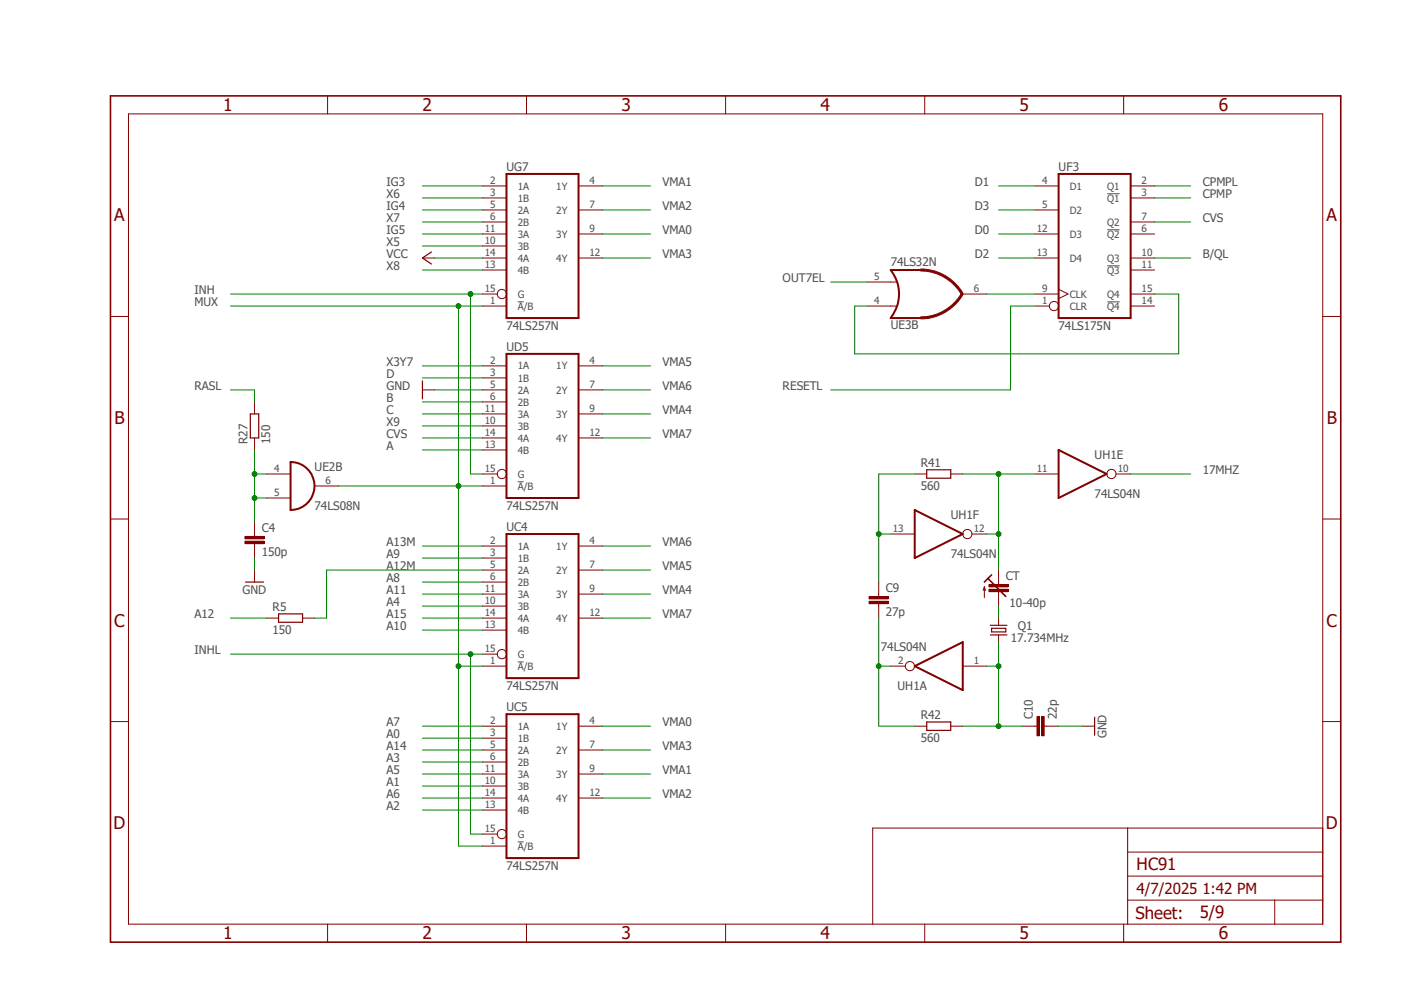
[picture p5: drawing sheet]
<svg xmlns="http://www.w3.org/2000/svg" width="297mm" height="210mm" viewBox="0 0 297 210" stroke-linecap="round" stroke-linejoin="round" font-family="sans-serif">
<path d="M22.9 19.9l261.1 179.9M284 19.9l-261.1 179.9" fill="none" stroke="#fff" stroke-width=".21"/>
<path d="M234.2 41h2.7M234.2 48.6h2.7M234.2 56.2h2.7M109.5 63.8h1.3M234.2 63.8h2.7M109.5 101.9h1.3M109.5 140h1.3M109.5 178.1h1.3" fill="none" stroke="#505050" stroke-width=".21"/>
<g fill="none" stroke="#800000" stroke-width=".21">
<path d="M27.2 24.1h252.6v171.4h-252.6zM69.3 20.3v3.8M102.1 39.3h5M111.4 20.3v3.8M122.4 39.3h5.1M153.5 20.3v3.8M195.6 20.3v3.8M218.9 39.3h5M237.7 20.3v3.8M239.2 39.3h5.1M102.1 41.9h5M102.1 44.4h5"/>
<path d="M102.1 46.9h5M102.1 49.5h5M102.1 52h5M102.1 54.6h5M102.1 57.1h5M122.4 44.4h5.1M122.4 49.5h5.1M122.4 54.6h5.1M188.4 59.6h1.3M218.9 44.4h5M218.9 49.5h5M218.9 54.6h5"/>
<path d="M239.2 41.9h5.1M239.2 46.9h5.1M239.2 49.5h5.1M239.2 54.6h5.1M239.2 57.1h5.1M23.4 66.9h3.8M102.1 64.7h5M102.1 62.2h3.1M102.1 77.4h5M102.1 79.9h5M122.4 77.4h5.1M188.4 64.7h1.3"/>
<path d="M218.9 64.7h3.1M218.9 62.2h5M223.9 61.2l2 1-2 1M239.2 64.7h5.1M239.2 62.2h5.1M279.8 66.9h3.8M102.1 82.5h5M102.1 85h5M102.1 87.5h5M102.1 90.1h5M102.1 92.6h5M102.1 95.2h5"/>
<path d="M122.4 82.5h5.1M122.4 87.5h5.1M122.4 92.6h5.1M23.4 109.8h3.8M102.1 102.8h5M102.1 100.2h3.1M102.1 115.5h5M102.1 118h5M122.4 115.5h5.1M279.8 109.8h3.8M102.1 120.6h5M102.1 123.1h5"/>
<path d="M102.1 125.6h5M102.1 128.2h5M102.1 130.7h5M102.1 133.3h5M102.1 138.3h3.1M122.4 120.6h5.1M122.4 125.6h5.1M122.4 130.7h5.1M23.4 152.6h3.8M102.1 140.9h5M102.1 153.6h5M102.1 156.1h5"/>
<path d="M102.1 158.6h5M122.4 153.6h5.1M122.4 158.6h5.1M279.8 152.6h3.8M102.1 178.9h5M102.1 161.2h5M102.1 163.7h5M102.1 166.2h5M102.1 168.8h5M102.1 171.3h5M102.1 176.4h3.1M122.4 163.7h5.1"/>
<path d="M122.4 168.8h5.1M238.5 175.1v20.4M279.8 175.1h-95.2v20.4M69.3 195.5v3.8M111.4 195.5v3.8M153.5 195.5v3.8M195.6 195.5v3.8M237.7 195.5v3.8M238.5 190.4h41.3M238.5 185.3h41.3M238.5 180.2h41.3M269.7 190.4v5.1"/>
<circle cx="106.2" cy="62.2" r=".98"/>
<circle cx="223" cy="64.7" r=".98"/>
<circle cx="106.2" cy="100.2" r=".98"/>
<circle cx="106.2" cy="138.3" r=".98"/>
<circle cx="106.2" cy="176.4" r=".98"/>
</g>
<path d="M23.4 20.3h260.2v179h-260.2z" fill="none" stroke="#800000" stroke-width=".34"/>
<path d="M107.1 36.8h15.3v30.5h-15.3zM223.9 36.8h15.3v30.5h-15.3zM188.4 57.1h6.4M107.1 74.8h15.3v30.5h-15.3zM188.4 67.3h6.4M107.1 112.9h15.3v30.5h-15.3zM107.1 151h15.3v30.5h-15.3z" fill="none" stroke="#800000" stroke-width=".42"/>
<path d="M194.8 56.9a10.3 10.3 0 0 1 9 5.2l-.4 .2a10.1 10.1 0 0 0-8.6-5z" fill-rule="evenodd" fill="#800000"/>
<path d="M194.8 56.9a10.3 10.3 0 0 1 9 5.2l-.4 .2a10.1 10.1 0 0 0-8.6-5z" fill="none" stroke="#800000" stroke-width=".21"/>
<path d="M194.8 67a9.9 9.9 0 0 0 8.6-5l.4 .2a10.3 10.3 0 0 1-9 5.2z" fill-rule="evenodd" fill="#800000"/>
<path d="M89.4 54.6h2.5M183.3 59.6h5.1M183.3 64.7h5.1M194.8 67a9.9 9.9 0 0 0 8.6-5l.4 .2a10.3 10.3 0 0 1-9 5.2zM203.7 62.2h5M53.8 112.9v.6M53.8 115v.5M56.4 100.2h5.1M56.4 105.3h5.1M66.5 102.8h5.1M53.8 120.6v2.5" fill="none" stroke="#800000" stroke-width=".21"/>
<path d="M188.4 57.1a8.1 8.1 0 0 1 0 10.2M61.5 97.7a5.1 5.1 0 0 1 5 5.1 5.1 5.1 0 0 1-5 5.1z" fill="none" stroke="#800000" stroke-width=".42"/>
<path d="M91.3 53.3l-1.9 1.3 1.9 1.2M51.9 123.1h3.9" fill="none" stroke="#800000" stroke-width=".25"/>
<path d="M51.8 114.5h4.1v.5h-4.1z" fill-rule="evenodd" fill="#800000"/>
<path d="M51.8 114.5h4.1v.5h-4.1z" fill="none" stroke="#800000" stroke-width=".21"/>
<path d="M51.8 113.5h4.1v.5h-4.1z" fill-rule="evenodd" fill="#800000"/>
<g fill="none" stroke="#800000" stroke-width=".21">
<path d="M53.8 85v2.5M53.8 92.6v2.6M89.4 82.5h2.5M51.8 113.5h4.1v.5h-4.1zM53.8 110.4v2.5M53.8 115.5v2.5M188.4 112.9h5.1M193.5 100.2h2.5M201.1 100.2h2.6M205.6 112.9h3.1M218.9 100.2h5M236.1 100.2h3.1"/>
<path d="M56.4 130.7h2.5M64 130.7h2.5M185.9 125.6v.6M185.9 127.7v.5M188.4 140.9h3.1M193.5 153.6h2.5M201.1 153.6h2.6M203.7 140.9h5"/>
<circle cx="204.6" cy="112.9" r=".98"/>
<circle cx="235.1" cy="100.2" r=".98"/>
<circle cx="192.5" cy="140.9" r=".98"/>
</g>
<path d="M53 87.5h1.7v5.1h-1.7zM89.4 80.6v3.8M196 99.4h5.1v1.7h-5.1zM58.9 129.8h5.1v1.8h-5.1zM196 152.7h5.1v1.8h-5.1z" fill="none" stroke="#800000" stroke-width=".25"/>
<path d="M223.9 95.2l10.2 5-10.2 5.1zM193.5 107.9l10.2 5-10.2 5.1zM193.5 140.9l10.2-5.1v10.2z" fill="none" stroke="#800000" stroke-width=".42"/>
<path d="M183.9 127.2h4v.5h-4z" fill-rule="evenodd" fill="#800000"/>
<path d="M183.9 127.2h4v.5h-4z" fill="none" stroke="#800000" stroke-width=".21"/>
<path d="M183.9 126.2h4v.5h-4z" fill-rule="evenodd" fill="#800000"/>
<path d="M183.9 126.2h4v.5h-4zM185.9 123.1v2.5M185.9 128.2v2.5M208.2 124.1v2.3M208.2 124.1l-.2 .8M208.2 124.1l.3 .8M211.2 123.1v.5M211.2 125.1v.5" fill="none" stroke="#800000" stroke-width=".21"/>
<path d="M209 122.3l3.8 3.9M209.8 121.6l-1.6 1.5" fill="none" stroke="#800000" stroke-width=".34"/>
<path d="M209.2 124.6h4.1v.5h-4.1z" fill-rule="evenodd" fill="#800000"/>
<path d="M209.2 124.6h4.1v.5h-4.1z" fill="none" stroke="#800000" stroke-width=".21"/>
<path d="M209.2 123.6h4.1v.5h-4.1z" fill-rule="evenodd" fill="#800000"/>
<path d="M209.2 123.6h4.1v.5h-4.1zM211.2 120.6v2.5M211.2 125.6v2.6M211.2 130.7v1.5M211.2 134.3v1.5M218.9 153.6h.5M220.9 153.6h.5" fill="none" stroke="#800000" stroke-width=".21"/>
<path d="M209.5 132.2h3.5M209.5 134.3h3.5M209.8 132.9h3v.7h-3z" fill="none" stroke="#800000" stroke-width=".25"/>
<path d="M220.4 151.6h.5v4h-.5z" fill-rule="evenodd" fill="#800000"/>
<path d="M220.4 151.6h.5v4h-.5z" fill="none" stroke="#800000" stroke-width=".21"/>
<path d="M219.4 151.6h.5v4h-.5z" fill-rule="evenodd" fill="#800000"/>
<path d="M216.3 153.6h2.6M219.4 151.6h.5v4h-.5zM221.4 153.6h2.5M229 153.6h2.6" fill="none" stroke="#800000" stroke-width=".21"/>
<path d="M231.6 151.7v3.8" fill="none" stroke="#800000" stroke-width=".25"/>
<path d="M48.8 62.2h53.3M99.5 62.2v38h2.6" fill="none" stroke="#008000" stroke-width=".21"/>
<circle cx="99.5" cy="62.2" r=".51" fill="#008000"/>
<g fill="none" stroke="#008000" stroke-width=".21">
<path d="M48.8 138.3h53.3M99.5 138.3v38.1h2.6"/>
<circle cx="99.5" cy="62.2" r=".51"/>
</g>
<circle cx="99.5" cy="138.3" r=".51" fill="#008000"/>
<g fill="none" stroke="#008000" stroke-width=".21">
<path d="M102.1 64.7h-5.1v114.2h5.1M97 102.8h5.1"/>
<circle cx="99.5" cy="138.3" r=".51"/>
</g>
<circle cx="97" cy="102.8" r=".51" fill="#008000"/>
<g fill="none" stroke="#008000" stroke-width=".21">
<path d="M97 140.9h5.1"/>
<circle cx="97" cy="102.8" r=".51"/>
</g>
<circle cx="97" cy="140.9" r=".51" fill="#008000"/>
<g fill="none" stroke="#008000" stroke-width=".21">
<path d="M48.8 64.7h48.2M71.6 102.8h25.4"/>
<circle cx="97" cy="140.9" r=".51"/>
</g>
<circle cx="97" cy="64.7" r=".51" fill="#008000"/>
<g fill="none" stroke="#008000" stroke-width=".21">
<path d="M53.8 105.3h2.6M56.4 100.2h-2.6v10.2"/>
<circle cx="97" cy="64.7" r=".51"/>
</g>
<circle cx="53.8" cy="105.3" r=".51" fill="#008000"/>
<g fill="none" stroke="#008000" stroke-width=".21">
<path d="M53.8 95.2v5"/>
<circle cx="53.8" cy="105.3" r=".51"/>
</g>
<circle cx="53.8" cy="100.2" r=".51" fill="#008000"/>
<g fill="none" stroke="#008000" stroke-width=".21">
<path d="M89.4 39.3h12.7M127.5 39.3h10.1M211.2 39.3h7.7M244.3 39.3h7.6M89.4 44.4h12.7M89.4 49.5h12.7M89.4 46.9h12.7M89.4 57.1h12.7M89.4 52h12.7M89.4 41.9h12.7M91.9 54.6h10.2M127.5 44.4h10.1"/>
<path d="M127.5 49.5h10.1M127.5 54.6h10.1M175.7 59.6h7.6M211.2 44.4h7.7M211.2 49.5h7.7M211.2 54.6h7.7M244.3 54.6h7.6M244.3 46.9h7.6M244.3 41.9h7.6M89.4 77.4h12.7M89.4 79.9h12.7M127.5 77.4h10.1"/>
<path d="M208.7 62.2h10.2M218.9 64.7h-5.1v17.8h-38.1M244.3 62.2h5v12.6h-68.5v-10.1h2.5M48.8 82.5h5v2.5M89.4 87.5h12.7M89.4 92.6h12.7M89.4 95.2h12.7M89.4 90.1h12.7M89.4 85h12.7M91.9 82.5h10.2M127.5 82.5h10.1M127.5 87.5h10.1"/>
<path d="M127.5 92.6h10.1M53.8 118v2.6M89.4 115.5h12.7M89.4 118h12.7M127.5 115.5h10.1M185.9 112.9h2.5M193.5 100.2h-7.6v22.9M48.8 130.7h7.6M89.4 125.6h12.7M89.4 130.7h12.7M89.4 133.3h12.7M89.4 128.2h12.7"/>
<path d="M89.4 123.1h12.7M102.1 120.6h-33v10.1h-2.6M127.5 120.6h10.1M127.5 125.6h10.1M127.5 130.7h10.1M89.4 153.6h12.7M89.4 158.6h12.7M89.4 156.1h12.7M127.5 153.6h10.1M127.5 158.6h10.1M223.9 153.6h5.1M89.4 163.7h12.7"/>
<path d="M89.4 168.8h12.7M89.4 171.3h12.7M89.4 166.2h12.7M89.4 161.2h12.7M127.5 163.7h10.1M127.5 168.8h10.1"/>
<circle cx="53.8" cy="100.2" r=".51"/>
</g>
<circle cx="185.9" cy="112.9" r=".51" fill="#008000"/>
<g fill="none" stroke="#008000" stroke-width=".21">
<path d="M203.7 100.2h7.5v20.4M208.7 112.9h2.5"/>
<circle cx="185.9" cy="112.9" r=".51"/>
</g>
<circle cx="211.2" cy="112.9" r=".51" fill="#008000"/>
<g fill="none" stroke="#008000" stroke-width=".21">
<path d="M211.2 100.2h7.7"/>
<circle cx="211.2" cy="112.9" r=".51"/>
</g>
<circle cx="211.2" cy="100.2" r=".51" fill="#008000"/>
<g fill="none" stroke="#008000" stroke-width=".21">
<path d="M185.9 130.7v22.9h7.6M185.9 140.9h2.5"/>
<circle cx="211.2" cy="100.2" r=".51"/>
</g>
<circle cx="185.9" cy="140.9" r=".51" fill="#008000"/>
<g fill="none" stroke="#008000" stroke-width=".21">
<path d="M211.2 135.8v17.8h-7.5M208.7 140.9h2.5"/>
<circle cx="185.9" cy="140.9" r=".51"/>
</g>
<circle cx="211.2" cy="140.9" r=".51" fill="#008000"/>
<g fill="none" stroke="#008000" stroke-width=".21">
<path d="M211.2 153.6h5.1"/>
<circle cx="211.2" cy="140.9" r=".51"/>
</g>
<circle cx="211.2" cy="153.6" r=".51" fill="#008000"/>
<g fill="none" stroke="#008000" stroke-width=".21">
<path d="M239.2 100.2h12.7M211.2 128.2v2.5"/>
<circle cx="211.2" cy="153.6" r=".51"/>
</g>
<g font-size="3.7" fill="#800000">
<text x="47.2" y="23.5">1</text>
<text x="89.4" y="23.5">2</text>
<text x="131.5" y="23.5">3</text>
<text x="173.6" y="23.5">4</text>
<text x="215.7" y="23.5">5</text>
<text x="257.8" y="23.5">6</text>
<text x="24.2" y="46.8">A</text>
<text x="280.6" y="46.8">A</text>
<text x="24.2" y="89.7">B</text>
<text x="280.7" y="89.7">B</text>
<text x="24.2" y="132.5">C</text>
<text x="280.6" y="132.5">C</text>
<text x="24" y="175.3">D</text>
<text x="280.5" y="175.3">D</text>
<text x="47.2" y="198.7">1</text>
<text x="89.4" y="198.7">2</text>
<text x="131.5" y="198.7">3</text>
<text x="173.6" y="198.7">4</text>
<text x="215.7" y="198.7">5</text>
<text x="257.8" y="198.7">6</text>
</g>
<g font-size="3.6" fill="#800000">
<text x="240.5" y="184">HC91</text>
<text x="240.2" y="194.3">Sheet:</text>
<text x="253.8" y="194.2">5/9</text>
</g>
<text font-size="3.2" fill="#800000" x="240.5" y="189.1">4/7/2025 1:42 PM</text>
<g font-size="2.5" fill="#505050">
<text x="81.8" y="41.9">X6</text>
<text x="81.8" y="39.3">IG3</text>
<text x="107.1" y="36.2">UG7</text>
<text x="140.2" y="39.3">VMA1</text>
<text x="206.2" y="39.3">D1</text>
<text x="223.9" y="36.2">UF3</text>
<text x="254.4" y="41.9">CPMP</text>
<text x="254.4" y="39.3">CPMPL</text>
<text x="81.8" y="46.9">X7</text>
<text x="81.8" y="44.4">IG4</text>
<text x="140.2" y="44.4">VMA2</text>
<text x="206.2" y="44.4">D3</text>
<text x="254.4" y="46.9">CVS</text>
<text x="81.8" y="52">X5</text>
<text x="81.8" y="49.5">IG5</text>
<text x="140.2" y="49.5">VMA0</text>
<text x="206.2" y="49.5">D0</text>
<text x="81.8" y="54.6">VCC</text>
<text x="81.8" y="57.1">X8</text>
<text x="140.2" y="54.6">VMA3</text>
<text x="165.6" y="59.6">OUT7EL</text>
<text x="188.4" y="56.3">74LS32N</text>
<text x="206.2" y="54.6">D2</text>
<text x="254.4" y="54.6">B/QL</text>
<text x="41.1" y="62.2">INH</text>
<text x="41.1" y="64.7">MUX</text>
<text x="107.1" y="69.8">74LS257N</text>
<text x="188.4" y="69.7">UE3B</text>
<text x="223.9" y="69.8">74LS175N</text>
<text x="81.8" y="77.4">X3Y7</text>
<text x="107.1" y="74.2">UD5</text>
<text x="140.2" y="77.4">VMA5</text>
<text x="41.1" y="82.5">RASL</text>
<text x="81.8" y="82.5">GND</text>
<text x="81.8" y="79.9">D</text>
<text x="140.2" y="82.5">VMA6</text>
<text x="165.6" y="82.5">RESETL</text>
<text x="81.8" y="87.5">C</text>
<text x="81.8" y="85">B</text>
<text x="140.2" y="87.5">VMA4</text>
<text x="52.3" y="93.9" transform="rotate(-90 52.3 93.9)">R27</text>
<text x="57.2" y="93.9" transform="rotate(-90 57.2 93.9)">150</text>
<text x="81.8" y="95.2">A</text>
<text x="81.8" y="92.6">CVS</text>
<text x="81.8" y="90.1">X9</text>
<text x="140.2" y="92.6">VMA7</text>
<text x="66.5" y="99.6">UE2B</text>
<text x="194.8" y="98.8">R41</text>
<text x="231.6" y="97.1">UH1E</text>
<text x="254.4" y="100.2">17MHZ</text>
<text x="66.5" y="107.9">74LS08N</text>
<text x="107.1" y="107.9">74LS257N</text>
<text x="194.8" y="103.5">560</text>
<text x="231.6" y="105.3">74LS04N</text>
<text x="55.4" y="112.6">C4</text>
<text x="107.1" y="112.3">UC4</text>
<text x="201.1" y="109.8">UH1F</text>
<text x="55.4" y="117.6">150p</text>
<text x="81.8" y="118">A9</text>
<text x="81.8" y="115.5">A13M</text>
<text x="140.2" y="115.5">VMA6</text>
<text x="201.1" y="118">74LS04N</text>
<text x="51.3" y="125.6">GND</text>
<text x="81.8" y="120.6">A12M</text>
<text x="81.8" y="125.6">A11</text>
<text x="81.8" y="123.1">A8</text>
<text x="140.2" y="120.6">VMA5</text>
<text x="140.2" y="125.6">VMA4</text>
<text x="187.4" y="125.3">C9</text>
<text x="212.8" y="122.7">CT</text>
<text x="41.1" y="130.7">A12</text>
<text x="57.7" y="129.2">R5</text>
<text x="81.8" y="130.7">A15</text>
<text x="81.8" y="128.2">A4</text>
<text x="140.2" y="130.7">VMA7</text>
<text x="187.4" y="130.3">27p</text>
<text x="213.6" y="128.3">10-40p</text>
<text x="57.7" y="134">150</text>
<text x="81.8" y="133.3">A10</text>
<text x="186.4" y="137.6">74LS04N</text>
<text x="213.8" y="135.8">17.734MHz</text>
<text x="215.3" y="133.3">Q1</text>
<text x="41.1" y="138.3">INHL</text>
<text x="107.1" y="146">74LS257N</text>
<text x="189.9" y="145.8">UH1A</text>
<text x="81.8" y="153.6">A7</text>
<text x="107.1" y="150.4">UC5</text>
<text x="140.2" y="153.6">VMA0</text>
<text x="194.8" y="152.1">R42</text>
<text x="218.5" y="152.1" transform="rotate(-90 218.5 152.1)">C10</text>
<text x="223.6" y="152.1" transform="rotate(-90 223.6 152.1)">22p</text>
<text x="81.8" y="161.2">A3</text>
<text x="81.8" y="156.1">A0</text>
<text x="81.8" y="158.7">A14</text>
<text x="140.2" y="158.7">VMA3</text>
<text x="194.8" y="156.9">560</text>
<text x="234.1" y="156.1" transform="rotate(-90 234.1 156.1)">GND</text>
<text x="81.8" y="166.2">A1</text>
<text x="81.8" y="163.7">A5</text>
<text x="140.2" y="163.7">VMA1</text>
<text x="81.8" y="171.3">A2</text>
<text x="81.8" y="168.8">A6</text>
<text x="140.2" y="168.8">VMA2</text>
<text x="107.1" y="184">74LS257N</text>
</g>
<g font-size="2.1" fill="#505050">
<text x="103.7" y="38.9">2</text>
<text x="103.7" y="41.5">3</text>
<text x="109.5" y="40.1">1A</text>
<text x="117.7" y="40.1">1Y</text>
<text x="124.7" y="38.9">4</text>
<text x="220.5" y="38.9">4</text>
<text x="226.3" y="40.1">D1</text>
<text x="234.2" y="40.1">Q1</text>
<text x="241.5" y="38.9">2</text>
<text x="241.5" y="41.5">3</text>
<text x="103.7" y="44">5</text>
<text x="103.7" y="46.6">6</text>
<text x="109.5" y="42.6">1B</text>
<text x="109.5" y="45.2">2A</text>
<text x="109.5" y="47.7">2B</text>
<text x="117.7" y="45.2">2Y</text>
<text x="124.7" y="44">7</text>
<text x="220.5" y="44">5</text>
<text x="226.3" y="45.2">D2</text>
<text x="234.2" y="42.6">Q1</text>
<text x="234.2" y="47.7">Q2</text>
<text x="241.5" y="46.6">7</text>
<text x="102.5" y="51.6">10</text>
<text x="102.5" y="49.1">11</text>
<text x="109.5" y="52.8">3B</text>
<text x="109.5" y="50.2">3A</text>
<text x="117.7" y="50.2">3Y</text>
<text x="124.7" y="49.1">9</text>
<text x="219.3" y="49.1">12</text>
<text x="226.3" y="50.2">D3</text>
<text x="234.2" y="50.2">Q2</text>
<text x="241.5" y="49.1">6</text>
<text x="102.5" y="56.7">13</text>
<text x="102.5" y="54.2">14</text>
<text x="109.5" y="57.9">4B</text>
<text x="109.5" y="55.3">4A</text>
<text x="117.7" y="55.3">4Y</text>
<text x="124.7" y="54.2">12</text>
<text x="185" y="59.3">5</text>
<text x="219.3" y="54.2">13</text>
<text x="226.3" y="55.3">D4</text>
<text x="234.2" y="55.3">Q3</text>
<text x="234.2" y="57.9">Q3</text>
<text x="241.5" y="54.2">10</text>
<text x="241.5" y="56.7">11</text>
<text x="102.5" y="61.8">15</text>
<text x="103.7" y="64.3">1</text>
<text x="109.5" y="65.5">A/B</text>
<text x="109.5" y="62.9">G</text>
<text x="185" y="64.3">4</text>
<text x="206" y="61.8">6</text>
<text x="220.5" y="64.3">1</text>
<text x="220.5" y="61.8">9</text>
<text x="226.3" y="65.5">CLR</text>
<text x="226.3" y="62.9">CLK</text>
<text x="234.2" y="65.5">Q4</text>
<text x="234.2" y="62.9">Q4</text>
<text x="241.5" y="64.3">14</text>
<text x="241.5" y="61.8">15</text>
<text x="103.7" y="77">2</text>
<text x="124.7" y="77">4</text>
<text x="103.7" y="79.6">3</text>
<text x="103.7" y="82.1">5</text>
<text x="109.5" y="78.1">1A</text>
<text x="109.5" y="80.7">1B</text>
<text x="109.5" y="83.2">2A</text>
<text x="117.7" y="78.1">1Y</text>
<text x="117.7" y="83.2">2Y</text>
<text x="124.7" y="82.1">7</text>
<text x="102.5" y="89.7">10</text>
<text x="102.5" y="87.2">11</text>
<text x="103.7" y="84.7">6</text>
<text x="109.5" y="85.8">2B</text>
<text x="109.5" y="88.3">3A</text>
<text x="117.7" y="88.3">3Y</text>
<text x="124.7" y="87.2">9</text>
<text x="102.5" y="94.8">13</text>
<text x="102.5" y="92.3">14</text>
<text x="109.5" y="90.8">3B</text>
<text x="109.5" y="95.9">4B</text>
<text x="109.5" y="93.4">4A</text>
<text x="117.7" y="93.4">4Y</text>
<text x="124.7" y="92.3">12</text>
<text x="58" y="99.9">4</text>
<text x="102.5" y="99.9">15</text>
<text x="109.5" y="101">G</text>
<text x="219.3" y="99.9">11</text>
<text x="236.5" y="99.9">10</text>
<text x="58" y="105">5</text>
<text x="68.9" y="102.4">6</text>
<text x="103.7" y="102.4">1</text>
<text x="109.5" y="103.5">A/B</text>
<text x="188.8" y="112.6">13</text>
<text x="206" y="112.6">12</text>
<text x="103.7" y="115.1">2</text>
<text x="103.7" y="117.7">3</text>
<text x="109.5" y="116.2">1A</text>
<text x="109.5" y="118.8">1B</text>
<text x="117.7" y="116.2">1Y</text>
<text x="124.7" y="115.1">4</text>
<text x="102.5" y="125.3">11</text>
<text x="103.7" y="120.2">5</text>
<text x="103.7" y="122.8">6</text>
<text x="109.5" y="121.3">2A</text>
<text x="109.5" y="123.9">2B</text>
<text x="117.7" y="121.3">2Y</text>
<text x="124.7" y="120.2">7</text>
<text x="124.7" y="125.3">9</text>
<text x="102.5" y="127.8">10</text>
<text x="102.5" y="130.3">14</text>
<text x="109.5" y="128.9">3B</text>
<text x="109.5" y="126.4">3A</text>
<text x="109.5" y="131.5">4A</text>
<text x="117.7" y="126.4">3Y</text>
<text x="117.7" y="131.5">4Y</text>
<text x="124.7" y="130.3">12</text>
<text x="102.5" y="132.9">13</text>
<text x="102.5" y="138">15</text>
<text x="109.5" y="134">4B</text>
<text x="103.7" y="140.5">1</text>
<text x="109.5" y="141.6">A/B</text>
<text x="109.5" y="139.1">G</text>
<text x="190" y="140.5">2</text>
<text x="206" y="140.5">1</text>
<text x="103.7" y="153.2">2</text>
<text x="103.7" y="155.7">3</text>
<text x="109.5" y="154.3">1A</text>
<text x="117.7" y="154.3">1Y</text>
<text x="124.7" y="153.2">4</text>
<text x="103.7" y="158.3">5</text>
<text x="103.7" y="160.8">6</text>
<text x="109.5" y="156.9">1B</text>
<text x="109.5" y="159.4">2A</text>
<text x="109.5" y="161.9">2B</text>
<text x="117.7" y="159.4">2Y</text>
<text x="124.7" y="158.3">7</text>
<text x="102.5" y="165.9">10</text>
<text x="102.5" y="163.4">11</text>
<text x="109.5" y="167">3B</text>
<text x="109.5" y="164.5">3A</text>
<text x="117.7" y="164.5">3Y</text>
<text x="124.7" y="163.4">9</text>
<text x="102.5" y="171">13</text>
<text x="102.5" y="168.4">14</text>
<text x="109.5" y="172.1">4B</text>
<text x="109.5" y="169.5">4A</text>
<text x="117.7" y="169.5">4Y</text>
<text x="124.7" y="168.4">12</text>
<text x="102.5" y="176.1">15</text>
<text x="103.7" y="178.6">1</text>
<text x="109.5" y="179.7">A/B</text>
<text x="109.5" y="177.2">G</text>
</g>
</svg>
